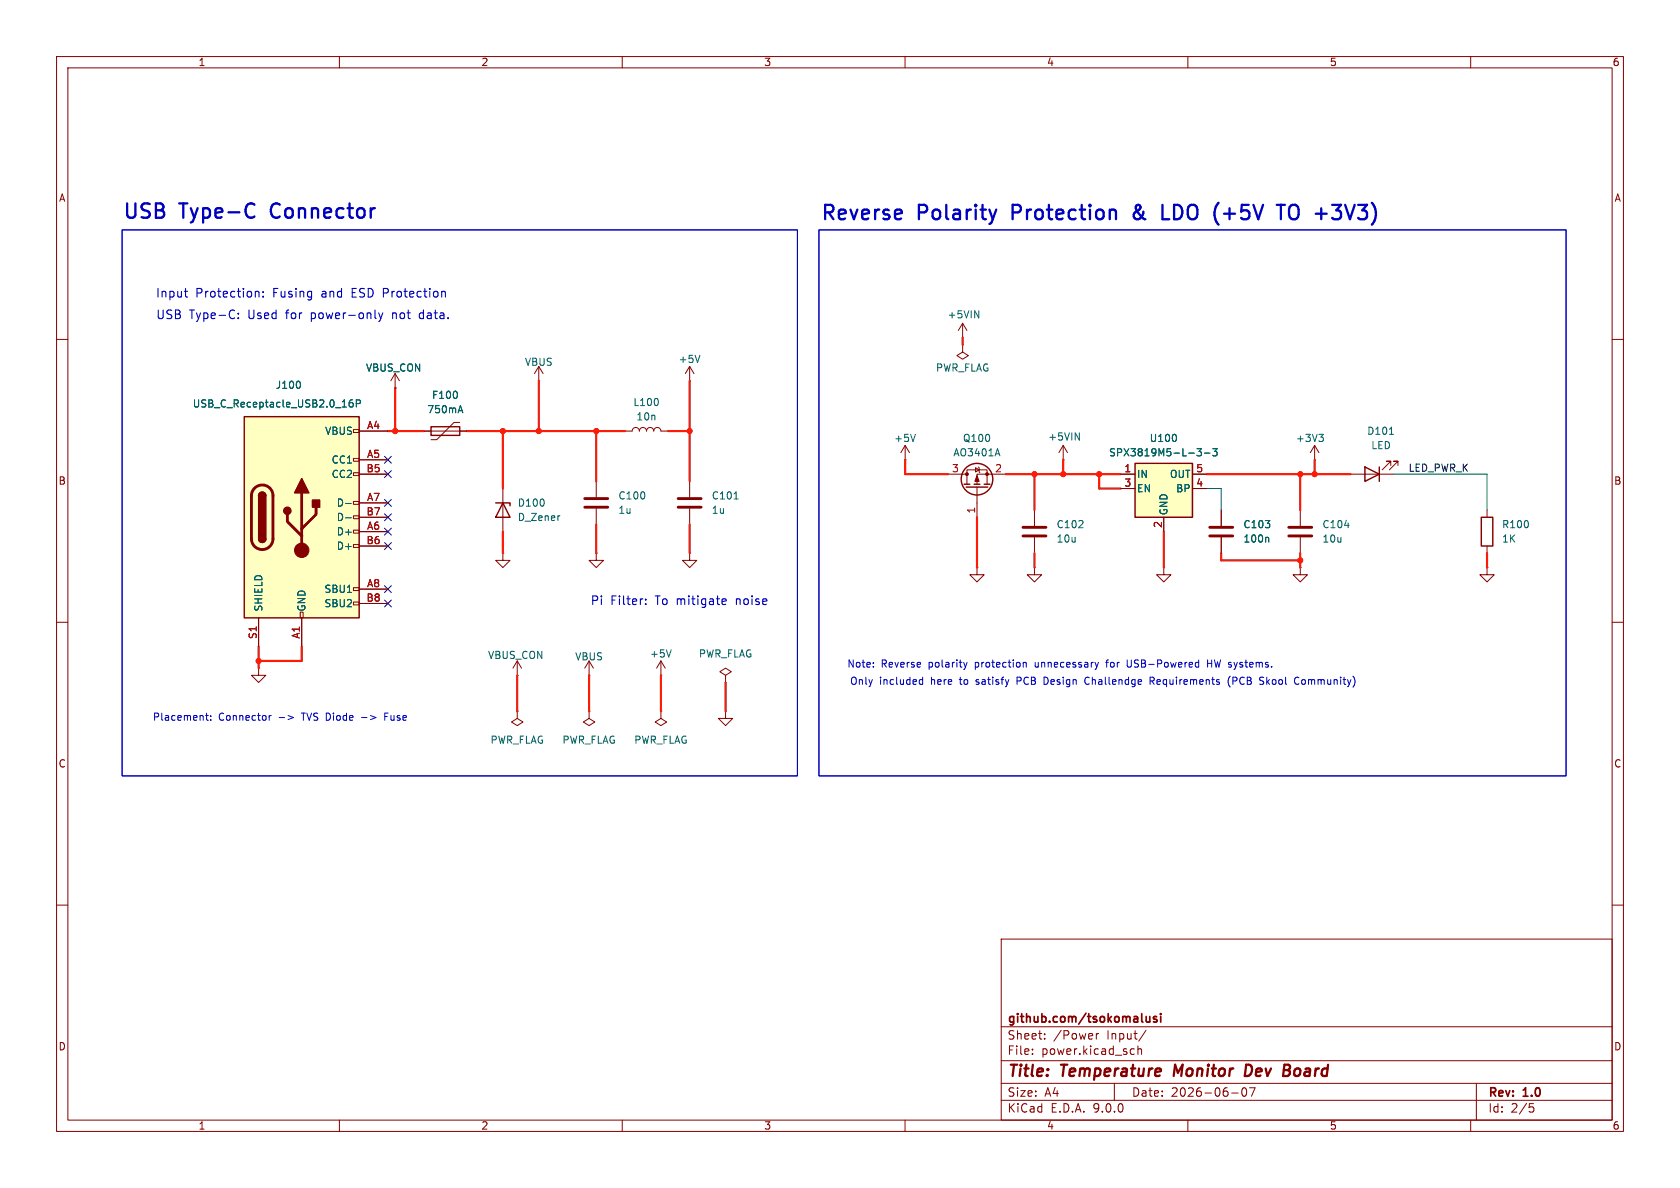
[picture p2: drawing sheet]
<svg xmlns="http://www.w3.org/2000/svg" width="297mm" height="210mm" viewBox="0 0 297 210" stroke-linecap="round" stroke-linejoin="round" font-family="sans-serif">
<g fill="none" stroke="#840000" stroke-width=".18">
<path d="M10 10h277v190h-277zM12 12h273v186h-273zM60 10v2M110 10v2M160 10v2M210 10v2M260 10v2M10 60h2M69.8 68.6h.1M69.8 66l-.7 1.3M69.8 66l.8 1.3M69.8 66v2.6"/>
<path d="M285 60h2M10 110h2M128.3 119.4l1-.7-1-.6-1 .6 1 .7v1.3M285 110h2M128.3 120.7h.1M10 160h2M177 166h108v32h-108zM285 160h2M60 198v2M110 198v2M160 198v2M177 194.5h108"/>
<path d="M177 191.5h108M177 187.5h108M177 181.5h108M182.5 186.3v.1M182.5 185.5v.1M184.7 183.6v.1M184.7 182.8v.1M193.8 182.7v1M194.2 182.7l-.2 .1-.2 .2M197 191.5v3M200.1 185.4l.4 .1M200.5 186.3l-.4 .1"/>
<path d="M201.2 185.5l.2-.1 .3 .1 .1 .9M201.2 184.9v1.5M202.6 182.1l-1.3 2M210 198v2M217.7 193.2h1.2M219.7 192.4l.2-.1a.81 .81 0 0 1 .6 .6 .81 .81 0 0 1-.3 .8l-.2 .1a.81 .81 0 0 1-.3-1.4zM220.9 192.3h1l-.7 1.5M260 198v2M261 191.5v6.5M270.4 195.1h.7M270.5 195.7h.4l.3 .3-.2 .5-.5 .1"/>
</g>
<path d="M207.7 188.2l-.2 2M221.1 188.3l-.8-.1-.2 2h.4l.6-.3" fill="none" stroke="#840000" stroke-width=".4"/>
<path d="M202.6 179.7l.1 .9 .4 .1 .2-.2M203.3 179.7v1M204.5 179.8l-.4-.1-.2 .2 .1 .2 .5 .2v.3h-.6M205.2 179.2v.1M205.2 179.7v1" fill="none" stroke="#840000" stroke-width=".3"/>
<path d="M43.2 73.7h20.3v35.5h-20.3z" fill="#ffffc2"/>
<g fill="none" stroke="#840000" stroke-width=".18">
<path d="M170.2 59.7h.1M170.2 57.2l-.8 1.2M170.2 57.2l.7 1.2M170.2 57.2v2.5M62.5 75.9h1v.6h-1zM63.5 76.2h5.1M74.9 76.2h7.6M81.3 74.7h-1l-3.1 3h-1M95.2 67.3h.1M95.2 64.8l-.7 1.2M95.2 64.8l.8 1.2M95.2 64.8v2.5"/>
<path d="M110.5 76.2h1.3a.64 .64 0 0 1 .6-.6 .64 .64 0 0 1 .6 .6 .64 .64 0 0 1 .7-.6 .64 .64 0 0 1 .6 .6 .64 .64 0 0 1 .6-.6 .64 .64 0 0 1 .7 .6 .64 .64 0 0 1 .6-.6 .64 .64 0 0 1 .6 .6h1.3M121.9 67.3h.1M121.9 64.8v2.5M121.9 64.8l-.7 1.2M121.9 64.8l.8 1.2M160 78.7l-.7 1.3M160 78.7l.8 1.3M160 78.7v2.6M170.2 61v1.2l1 .7-1 .6-1-.6 1-.7M170.2 61h.1M188 78.7l-.8 1.3M188 78.7l.7 1.3"/>
<path d="M188 78.7v2.6M62.5 81h1v.5h-1zM62.5 83.6h1v.5h-1zM62.5 88.6h1v.6h-1zM62.5 91.2h1v.5h-1zM62.5 93.7h1v.5h-1zM62.5 96.3h1v.5h-1zM63.5 81.3h5.1M63.5 83.8h5.1M63.5 88.9h5.1M63.5 91.4h5.1M63.5 94h5.1"/>
<path d="M63.5 96.5h5.1M88.9 97.8v1.3h1.3l-1.3 1.2-1.3-1.2h1.3M88.9 97.8h.1M88.9 86.4v7.6M105.4 97.8v1.3h1.3l-1.3 1.2-1.3-1.2h1.3M105.4 97.8h.1M105.4 85.1v2.8M105.4 89.9v2.8M121.9 97.8v1.3h1.3l-1.3 1.2-1.3-1.2h1.3M121.9 97.8h.1M121.9 85.1v2.8M121.9 89.9v2.8"/>
<path d="M160 81.3h.1M188 81.3h.1M229.9 90.2v2.8M229.9 95v2.8M45.7 118.1v1.3h1.3l-1.3 1.3-1.3-1.3h1.3M45.7 118.1h.1M45.7 109.2v5.1M53.1 108.2h.5v1h-.5zM53.3 109.2v5.1M62.5 103.9h1v.5h-1zM62.5 106.4h1v.5h-1zM63.5 104.1h5.1"/>
<path d="M63.5 106.7h5.1M91.4 119.4h.1M91.4 116.8l-.7 1.3M91.4 116.8l.8 1.3M91.4 116.8v2.6M104.1 119.4h.1M104.1 116.8l-.7 1.3M104.1 116.8l.8 1.3M104.1 116.8v2.6M116.8 119.4h.1M116.8 116.8l-.7 1.3M116.8 116.8l.8 1.3"/>
<path d="M116.8 116.8v2.6M91.4 125.7v1.3l1.1 .6-1.1 .7-1-.7 1-.6M91.4 125.7h.1M104.1 125.7v1.3l1.1 .6-1.1 .7-1-.7 1-.6M104.1 125.7h.1M116.8 125.7v1.3l1.1 .6-1.1 .7-1-.7 1-.6M116.8 125.7h.1M128.3 125.7v1.3h1.2l-1.2 1.3-1.3-1.3h1.3M128.3 125.7h.1"/>
</g>
<path d="M43.2 73.7h20.3v35.5h-20.3zM76.2 75.4h5.1v1.6h-5.1zM45.7 87.6a.64 .64 0 0 1 .7-.6 .64 .64 0 0 1 .6 .6M45.7 95.3a.64 .64 0 0 0 .7 .6 .64 .64 0 0 0 .6-.6M87.6 88.9h2.6v.5M88.9 88.9l1.3 2.5h-2.6z" fill="none" stroke="#840000" stroke-width=".25"/>
<path d="M45 86.3a1.9 1.9 0 0 1 2.1-.4 1.9 1.9 0 0 1 1.2 1.7v7.7a1.91 1.91 0 0 1-1.9 1.8 1.91 1.91 0 0 1-2-1.8l.1-7.8 .1-.7zM50.8 90.9v1.3l2.5 2.5M53.3 87.1v10.2M55.9 89.7v1.2l-2.6 2.6M103.4 88.1h4M103.4 89.7h4M119.9 88.1h4.1M119.9 89.7h4.1M227.8 93.2h4.1M227.8 94.7h4.1" fill="none" stroke="#840000" stroke-width=".51"/>
<g fill="#840000" stroke="#840000" stroke-width=".25">
<path d="M45.7 87.6h1.3v7.7h-1.3z"/>
<path d="M45.9 87.2a.64 .64 0 0 1 .7-.2 .64 .64 0 0 1 .4 .6h-1.3z"/>
<path d="M45.7 95.3h1.3a.64 .64 0 0 1-.6 .6 .64 .64 0 0 1-.7-.6z"/>
<path d="M53.3 84.6l1.3 2.5h-2.5z"/>
<path d="M55.2 88.4h1.3v1.3h-1.3z"/>
<circle cx="50.8" cy="90.3" r=".63"/>
</g>
<circle cx="53.3" cy="97.3" r="1.27" fill="#840000" stroke="#840000" stroke-width=".18"/>
<g fill="none" stroke="#006464" stroke-width=".18">
<path d="M172.3 54.9l.7 1.3v-1.3M53 67.5l.1 .4-.1 .6M62.3 70.7h-.3a.86 .86 0 0 0 0 1.3l.4-.2v-.4l-.2-.2h-.2l-.3 .2M63 71.3h.6l.1-.2v-.3l-.7-.1v1.3M81.1 72.6h.6M81.4 71.7l.4 1.3M116.3 70.7v.8M123.7 62.8l-.4 1.3M161.8 76.8l-.4 1.2M190.1 76.5l.7 1.3v-1.3M61.1 89h1M61.1 91.5h1"/>
<path d="M98.9 91.2h.1M129.8 88.2h.7M237.7 92.9h.8M118.7 114.9l-.5 1.2"/>
</g>
<path d="M200.7 81.9h10.1v9.5h-10.1z" fill="#ffffc2"/>
<g fill="none" stroke="#840000" stroke-width=".25">
<path d="M170.4 85.6h1M170.8 86.1h3.8M172.2 85.6h1M174 85.6h1M200.7 81.9h10.1v9.5h-10.1zM241.3 82.6l2.5 1.2-2.5 1.3zM243.8 82.6v2.5M261.9 91.4h2v5.1h-2z"/>
<circle cx="172.7" cy="84.7" r="2.79"/>
</g>
<g fill="none" stroke="#840000" stroke-width=".18">
<path d="M63.5 76.2h5.1M69.8 68.6h.1M74.9 76.2h1.3M81.3 76.2h1.2M232.4 78.7l-.8 1.3M232.4 78.7l.8 1.3M232.4 78.7v2.6M63.5 83.8h5.1M63.5 81.3h5.1M63.5 88.9h5.1M63.5 91.4h5.1M63.5 94h5.1"/>
<path d="M63.5 96.5h5.1M167.6 83.8h3.3M170.9 85.6v-2.5h3.6v2.5M172.5 82.7l.6 .4-.6 .3zM172.7 86.1v5.3M173 82.6l.1 .1v.7l.1 .2M177.8 83.8h-5.1v1.8M182.9 90.2v2.8M182.9 95v2.8M198.1 83.8h2.6M198.1 86.4h2.6M205.7 91.4v2.6"/>
<path d="M210.8 83.8h2.6M210.8 86.4h2.6M215.9 90.2v2.8M215.9 95v2.8M232.4 81.3h.1M238.8 83.8h7.6M245.9 82.3v-.8h-.8h.8l-1.6 1.6M247.1 82.3v-.8h-.7h.7l-1.5 1.6M262.9 90.2v1.2M262.9 96.5v1.3M45.7 109.2v5.1M53.3 109.2v5.1"/>
<path d="M63.5 104.1h5.1M63.5 106.7h5.1M172.7 100.3v1.3h1.3l-1.3 1.3-1.3-1.3h1.3M172.7 100.3h.1M182.9 100.3v1.3h1.2l-1.2 1.3-1.3-1.3h1.3M182.9 100.3h.1M205.7 100.3v1.3h1.3l-1.3 1.3-1.2-1.3h1.2M205.7 100.3h.1M229.9 100.3v1.3h1.2l-1.2 1.3-1.3-1.3h1.3M229.9 100.3h.1M262.9 100.3v1.3h1.3l-1.3 1.3-1.3-1.3h1.3M262.9 100.3h.1"/>
</g>
<g fill="none" stroke="#006464" stroke-width=".18">
<path d="M53 67.5l.1 .4-.1 .6M62.3 70.7h-.3a.86 .86 0 0 0 0 1.3l.4-.2v-.4l-.2-.2h-.2l-.3 .2M63 71.3h.6l.1-.2v-.3l-.7-.1v1.3M81.1 72.6h.6M81.4 71.7l.4 1.3M176.3 79.3l.5 1.3M207.9 77v.8M211.6 79.3h.8l-.4 .5 .3 .1v.6l-.1 .1-.6-.1M214.4 79.3h.8l-.4 .5 .3 .1v.6l-.2 .1-.5-.1M233.2 76.8h.7l-.4 .5M233.7 77.3l.2 .2v.3l-.2 .2M245.6 76.8h.8"/>
<path d="M61.1 89h1M61.1 91.5h1M212.9 80.1h1M224.1 95l.2 .2v.6"/>
</g>
<path d="M180.8 93.2h4.1M180.8 94.7h4.1M213.9 93.2h4M213.9 94.7h4" fill="none" stroke="#840000" stroke-width=".51"/>
<g fill="#840000" stroke="#840000" stroke-width=".18">
<path d="M172.7 84.1l.4 1h-.8z"/>
<circle cx="170.9" cy="83.8" r=".25"/>
<circle cx="174.5" cy="83.8" r=".25"/>
</g>
<g fill="none" stroke="#ff1a05" stroke-width=".38">
<path d="M170.2 59.7v1.3M68.6 76.2h6.3M69.8 68.6v7.6M82.5 76.2h28M88.9 76.2v10.2M95.2 67.3v8.9M105.4 76.2v8.9M118.1 76.2h3.8M121.9 67.3v17.8M88.9 94v3.8M105.4 92.7v5.1M121.9 92.7v5.1"/>
<path d="M160 81.3v2.5h7.6M172.7 91.4v8.9M177.8 83.8h20.3M182.9 83.8v6.4M182.9 97.8v2.5M188 81.3v2.5M194.3 83.8v2.6h3.8M205.7 94v6.3M213.4 83.8h25.4M215.9 97.8v1.3h14M229.9 83.8v6.4M229.9 97.8v2.5"/>
<path d="M232.4 81.3v2.5M262.9 97.8v2.5M45.7 114.3v3.8M53.3 114.3v2.5h-7.6M91.4 119.4v6.3M104.1 119.4v6.3M116.8 119.4v6.3M128.3 120.7v5"/>
</g>
<path d="M213.4 86.4h2.5v3.8M246.4 83.8h16.5v6.4" fill="none" stroke="#009600" stroke-width=".18"/>
<g fill="none" stroke="#000084" stroke-width=".18">
<path d="M68 90.8l1.2 1.2M68 95.9l1.2 1.2M68 88.3l1.2 1.2M68 80.7l1.2 1.2M68 83.2l1.2 1.2M68 93.4l1.2 1.2M69.2 90.8l-1.2 1.2M69.2 95.9l-1.2 1.2M69.2 88.3l-1.2 1.2M69.2 80.7l-1.2 1.2M69.2 83.2l-1.2 1.2M69.2 93.4l-1.2 1.2"/>
<path d="M68 106.1l1.2 1.2M68 103.5l1.2 1.2M69.2 106.1l-1.2 1.2M69.2 103.5l-1.2 1.2"/>
</g>
<g fill="none" stroke="#0000c2" stroke-width=".18">
<path d="M21.6 40.6h119.4v96.6h-119.4zM144.8 40.6h132.1v96.6h-132.1zM154.4 117.8v.1M154.4 117.1v.2M163.1 119.7v1.3M170.4 117.1l.3 .8M170.7 117.9l-.2 .3M171 117.1l-.3 .8M180.3 119.7h-.5v1.3M180.9 117.2l.2-.1h.3v.8M184.6 119.7l.5 .1M192.3 119.7a.64 .64 0 0 0-.5 .6 .64 .64 0 0 0 .5 .7"/>
<path d="M194.2 117.1l-.3 .8M195.5 117.1h.4M195.7 116.7l-.1 1.2M199.3 116.7v1l.1 .2h.4M211.8 117.1h.1M211.9 116.7v1.2M211.9 117.9h-.1M213.5 116.7v1.2M213.5 117.3h.7M217.5 119.5a1.46 1.46 0 0 0 0 2M218.4 119.7h-.4v1.3M223.2 119.7l.2 .1"/>
<path d="M229.3 119.7l.3 .1M36.3 126.5h.5M36.5 126.1v1l.3 .2M37.2 127.2v.1M37.2 126.5v.2M47.6 126.5v.8M48 126.5l-.4 .2M49.3 126.8h1M50.9 126.5l1 .3-1 .4M63.9 126.8h1M68 126.7h.5M68.6 126.1h-.6v1.2"/>
<path d="M162.6 120.9l.1 .1 .4-.1M163.1 120.2l-.4-.1-.1 .2M179.8 120.4h.5M185.1 120.9l-.5 .1M203.3 120.4l.6-.1 .2-.2-.1-.3-.7-.1v1.3M203.6 120.4l.5 .6M218 120.4h.4M223.3 120.4l.1 .2-.1 .3M229.6 120.9l-.3 .1M230.2 120.2l-.1 .2 .1 .5"/>
</g>
<g fill="none" stroke="#0000c2" stroke-width=".19">
<path d="M32.6 51.5h.6M32.8 52.3l.4 .2M42.1 56.2v.1M42.1 55.4v.1M45.2 51.6h.5l.1 .9M46.5 52.4v.1M46.5 51.6v.1M62.3 51.7h.5M63 51h-.7v1.5h.7M66.9 55.3l.4 1M67.3 56.3l-.1 .4-.3 .1M67.7 55.3l-.4 1"/>
<path d="M69.4 55.3v1M69.8 55.3l-.4 .2M74.7 55.3h-.3l-.3 .3 .1 .6 .5 .1M114.2 106.7v.2M114.2 105.9v.2M127.9 105.9h.4l.1 .3-.7 .2M128.3 106.8l-.4 .1"/>
</g>
<path d="M44.9 36.1l.1 .1M45 38.3l-.1 .1M200.7 37.5a.69 .69 0 0 0 0 1.1M205.5 36.2v2.5h1.2M225.7 36.2h1.5M226.4 36.2v2.5M228.2 36.3a1.8 1.8 0 0 0 0 2.3" fill="none" stroke="#0000c2" stroke-width=".41"/>
<g fill="#ff1a05" stroke="#ff1a05" stroke-width=".18">
<circle cx="45.7" cy="116.8" r=".46"/>
<circle cx="105.4" cy="76.2" r=".46"/>
<circle cx="88.9" cy="76.2" r=".46"/>
<circle cx="95.2" cy="76.2" r=".46"/>
<circle cx="194.3" cy="83.8" r=".46"/>
<circle cx="229.9" cy="99.1" r=".46"/>
<circle cx="182.9" cy="83.8" r=".46"/>
<circle cx="188" cy="83.8" r=".46"/>
<circle cx="69.8" cy="76.2" r=".46"/>
<circle cx="121.9" cy="76.2" r=".46"/>
<circle cx="232.4" cy="83.8" r=".46"/>
<circle cx="229.9" cy="83.8" r=".46"/>
</g>
<g font-size="3.5" fill="#0000c2">
<text x="21.5" y="39.2">USB</text>
<text x="31.8" y="39.2">Type-C</text>
<text x="48.5" y="39.2">Connector</text>
<text x="144.9" y="39.5">Reverse</text>
<text x="162.2" y="39.5">Polarity</text>
<text x="179.5" y="39.5">Protection</text>
<text x="201.6" y="39.5">&amp;</text>
<text x="207.4" y="39.5">LDO (+5V</text>
<text x="229.4" y="39.5">TO +3V3)</text>
</g>
<g font-size="2.8" fill="#840000">
<text x="178" y="190.9">Title:</text>
<text x="187.7" y="190.9">Temperature</text>
<text x="208.4" y="190.9">Monitor</text>
<text x="221.7" y="190.9">Dev</text>
<text x="229.3" y="190.9">Board</text>
</g>
<g font-size="2.1" fill="#0000c2">
<text x="27.4" y="52.9">Input</text>
<text x="34.6" y="52.9">Protection:</text>
<text x="48.4" y="52.9">Fusing</text>
<text x="57.3" y="52.9">and</text>
<text x="62.8" y="52.9">ESD Protection</text>
<text x="27.5" y="56.7">USB</text>
<text x="33.5" y="56.7">Type-C:</text>
<text x="44.1" y="56.7">Used</text>
<text x="51" y="56.7">for</text>
<text x="55.6" y="56.7">power-only</text>
<text x="70.3" y="56.7">not</text>
<text x="75.3" y="56.7">data.</text>
<text x="104.3" y="107.2">Pi</text>
<text x="108" y="107.2">Filter:</text>
<text x="116.1" y="107.2">To</text>
<text x="120" y="107.2">mitigate</text>
<text x="130.8" y="107.2">noise</text>
</g>
<g font-size="2.1" fill="#840000">
<text x="178" y="184">Sheet:</text>
<text x="178" y="181.2">github.com/tsokomalusi</text>
<text x="186.2" y="184">/Power</text>
<text x="195.7" y="184">Input/</text>
<text x="178" y="186.7">File:</text>
<text x="184.1" y="186.7">power.kicad_sch</text>
<text x="178" y="196.9">KiCad</text>
<text x="178" y="194.1">Size:</text>
<text x="184.7" y="194.1">A4</text>
<text x="185.7" y="196.9">E.D.A.</text>
<text x="193.3" y="196.9">9.0.0</text>
<text x="200" y="194.1">Date:</text>
<text x="207" y="194.1">2026-06-07</text>
<text x="263" y="194.3">Rev:</text>
<text x="263" y="196.9">Id:</text>
<text x="267.1" y="196.9">2/5</text>
<text x="269.4" y="194.3">1.0</text>
</g>
<g font-size="1.8" fill="#840000">
<text x="35" y="11.9">1</text>
<text x="85" y="11.9">2</text>
<text x="135" y="11.9">3</text>
<text x="185" y="11.9">4</text>
<text x="235" y="11.9">5</text>
<text x="285" y="11.9">6</text>
<text x="10.3" y="35.9">A</text>
<text x="285.3" y="35.9">A</text>
<text x="10.3" y="85.9">B</text>
<text x="285.3" y="85.9">B</text>
<text x="10.3" y="135.9">C</text>
<text x="285.3" y="135.9">C</text>
<text x="10.3" y="185.9">D</text>
<text x="285.3" y="185.9">D</text>
<text x="35" y="199.9">1</text>
<text x="85" y="199.9">2</text>
<text x="135" y="199.9">3</text>
<text x="185" y="199.9">4</text>
<text x="235" y="199.9">5</text>
<text x="285" y="199.9">6</text>
</g>
<g font-size="1.8" fill="#006464">
<text x="167.4" y="56.5">+5VIN</text>
<text x="64.6" y="65.9">VBUS_CON</text>
<text x="92.7" y="64.9">VBUS</text>
<text x="119.9" y="64.4">+5V</text>
<text x="165.4" y="65.9">PWR_FLAG</text>
<text x="48.7" y="68.9">J100</text>
<text x="76.3" y="70.7">F100</text>
<text x="111.9" y="72">L100</text>
<text x="34" y="72.2">USB_C_Receptacle_USB2.0_16P</text>
<text x="57.4" y="77.1">VBUS</text>
<text x="75.4" y="73.3">750mA</text>
<text x="112.4" y="74.5">10n</text>
<text x="241.6" y="77.1">D101</text>
<text x="58.5" y="82.1">CC1</text>
<text x="158" y="78.3">+5V</text>
<text x="168.4" y="80.9">AO3401A</text>
<text x="170.1" y="78.3">Q100</text>
<text x="185.2" y="78.1">+5VIN</text>
<text x="196" y="80.9">SPX3819M5-L-3-3</text>
<text x="203.2" y="78.3">U100</text>
<text x="229" y="78.3">+3V3</text>
<text x="242.3" y="79.6">LED</text>
<text x="58.5" y="84.7">CC2</text>
<text x="59.4" y="89.8">D-</text>
<text x="91.4" y="89.8">D100</text>
<text x="109.2" y="88.5">C100</text>
<text x="125.7" y="88.5">C101</text>
<text x="200.9" y="84.7">IN</text>
<text x="200.9" y="87.2">EN</text>
<text x="206.7" y="84.7">OUT</text>
<text x="207.8" y="87.2">BP</text>
<text x="59.4" y="92.3">D-</text>
<text x="59.4" y="94.8">D+</text>
<text x="91.4" y="92.3">D_Zener</text>
<text x="109.2" y="91">1u</text>
<text x="125.7" y="91">1u</text>
<text x="186.7" y="93.6">C102</text>
<text x="206.6" y="91.2" transform="rotate(-90 206.6 91.2)">GND</text>
<text x="219.7" y="93.6">C103</text>
<text x="233.7" y="93.6">C104</text>
<text x="265.4" y="93.6">R100</text>
<text x="59.4" y="97.4">D+</text>
<text x="186.7" y="96.1">10u</text>
<text x="219.7" y="96.1">100n</text>
<text x="233.7" y="96.1">10u</text>
<text x="265.4" y="96.1">1K</text>
<text x="57.3" y="105">SBU1</text>
<text x="57.3" y="107.5">SBU2</text>
<text x="46.6" y="108.2" transform="rotate(-90 46.6 108.2)">SHIELD</text>
<text x="54.2" y="108.2" transform="rotate(-90 54.2 108.2)">GND</text>
<text x="86.2" y="116.7">VBUS_CON</text>
<text x="101.6" y="116.9">VBUS</text>
<text x="114.8" y="116.4">+5V</text>
<text x="123.5" y="116.4">PWR_FLAG</text>
<text x="86.6" y="131.7">PWR_FLAG</text>
<text x="99.3" y="131.7">PWR_FLAG</text>
<text x="112" y="131.7">PWR_FLAG</text>
</g>
<g font-size="1.8" fill="#a90000">
<text x="64.8" y="75.9">A4</text>
<text x="64.7" y="83.6">B5</text>
<text x="64.8" y="81">A5</text>
<text x="168.2" y="83.6">3</text>
<text x="175.8" y="83.6">2</text>
<text x="198.7" y="83.6">1</text>
<text x="211.4" y="83.6">5</text>
<text x="64.8" y="88.6">A7</text>
<text x="198.7" y="86.1">3</text>
<text x="211.4" y="86.1">4</text>
<text x="64.7" y="91.2">B7</text>
<text x="64.8" y="93.7">A6</text>
<text x="172.5" y="90.9" transform="rotate(-90 172.5 90.9)">1</text>
<text x="205.5" y="93.4" transform="rotate(-90 205.5 93.4)">2</text>
<text x="64.7" y="96.3">B6</text>
<text x="64.7" y="106.4">B8</text>
<text x="64.8" y="103.9">A8</text>
<text x="45.5" y="113.1" transform="rotate(-90 45.5 113.1)">S1</text>
<text x="53.1" y="113" transform="rotate(-90 53.1 113)">A1</text>
</g>
<text font-size="1.8" fill="#0f0f0f" x="248.9" y="83.5">LED_PWR_K</text>
<g font-size="1.8" fill="#0000c2">
<text x="149.7" y="118.2">Note:</text>
<text x="155.8" y="118.2">Reverse</text>
<text x="164.3" y="118.2">polarity</text>
<text x="172.6" y="118.2">protection</text>
<text x="183.4" y="118.2">unnecessary</text>
<text x="196.3" y="118.2">for</text>
<text x="200.1" y="118.2">USB-Powered</text>
<text x="214.5" y="118.2">HW systems.</text>
<text x="150.2" y="121.3">Only</text>
<text x="155.5" y="121.3">included</text>
<text x="164.7" y="121.3">here</text>
<text x="170" y="121.3">to</text>
<text x="173" y="121.3">satisfy</text>
<text x="180.4" y="121.3">PCB</text>
<text x="185.4" y="121.3">Design</text>
<text x="192.9" y="121.3">Challendge</text>
<text x="204.5" y="121.3">Requirements</text>
<text x="218.5" y="121.3">(PCB</text>
<text x="224.4" y="121.3">Skool</text>
<text x="230.7" y="121.3">Community)</text>
<text x="26.9" y="127.6">Placement:</text>
<text x="38.6" y="127.6">Connector</text>
<text x="53.7" y="127.6">TVS Diode</text>
<text x="64.5" y="127.6">-&gt;</text>
<text x="68.8" y="127.6">Fuse</text>
</g>
</svg>
